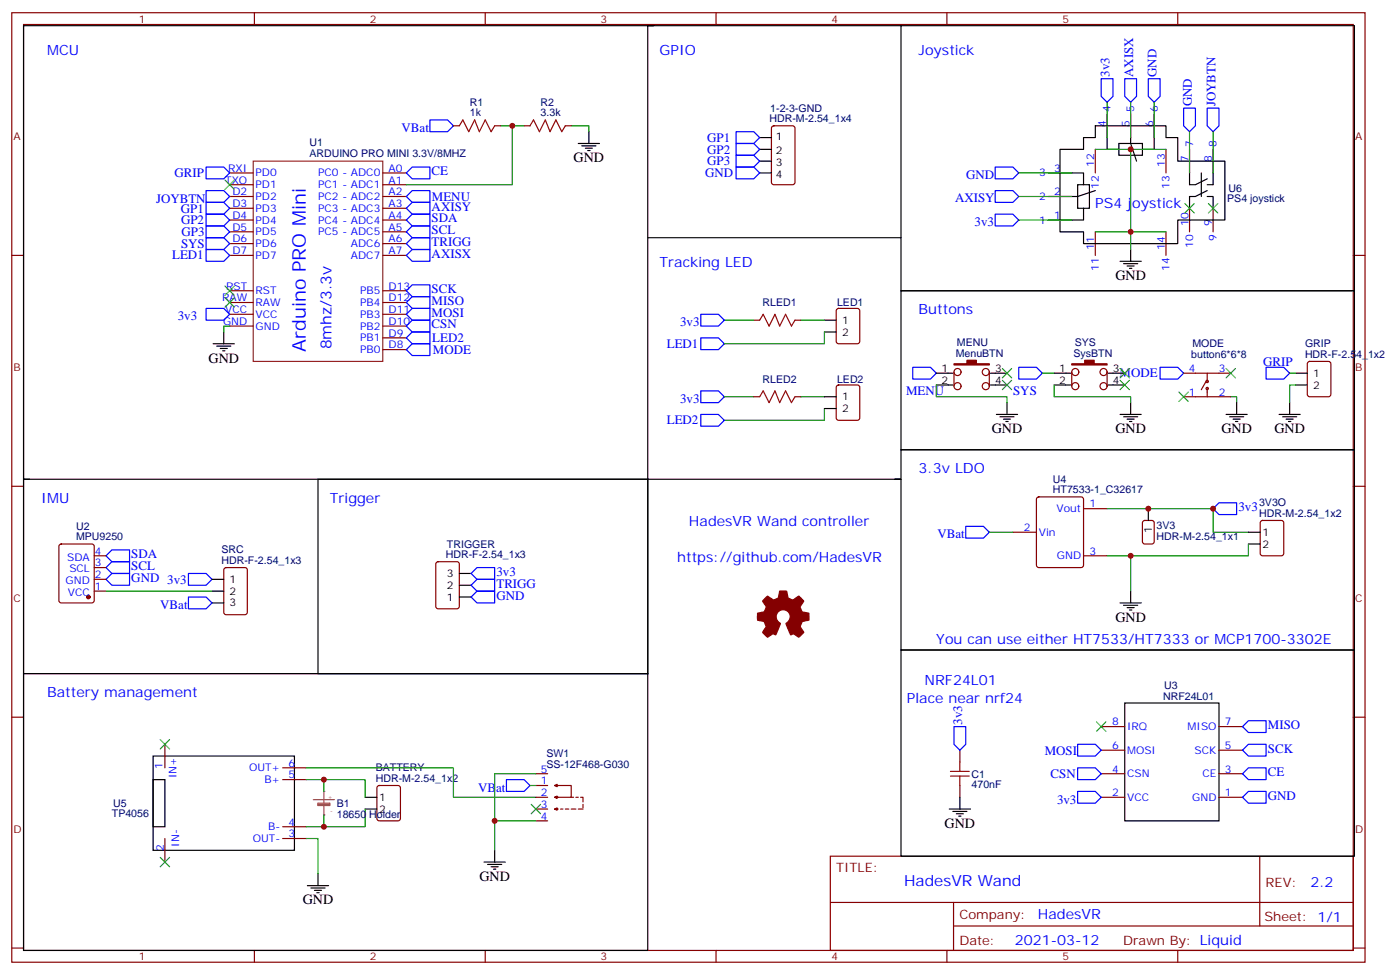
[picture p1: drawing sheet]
<svg xmlns="http://www.w3.org/2000/svg" width="419mm" height="292mm" viewBox="0 0 419 292" stroke-linecap="round" stroke-linejoin="round" font-family="sans-serif">
<g fill="none" stroke="#870000" stroke-width=".35">
<path d="M3.5 3.8h405.4v284.3h-405.4zM7.1 7.3h398.2v277.3h-398.2zM76.2 3.8v3.5M145.3 3.8v3.5M214.5 3.8v3.5M283.6 3.8v3.5M352.8 3.8v3.5M135.8 37.7h1.8M148.2 37.7h1.7M157 37.7h1.7M169.3 37.7h1.8M231.3 37.9l.5-.2h5.6l.7 .4v16.5l-.4 .7h-5.9l-.7-.4v-16.5z"/>
<path d="M331.6 34.1v7.1M338.7 34.1v7.1M345.7 34.1v7.1M314 58.8h7M314 51.8h7M328.1 44.7v7.1M349.2 44.7v7.1M356.3 44.7v7.1M363.4 44.7v7.1M3.5 76.5h3.6M314 65.9h7M328.1 69.4v7.1"/>
<path d="M349.2 69.4v7.1M356.3 62.4v7M363.4 62.4v7M405.3 76.5h3.6M225.8 95.9h1.7M238.1 95.9h1.8M250.7 92.6l.5-.2h5.6l.7 .4v9.4l-.4 .7h-5.9l-.7-.4v-9.4zM354.5 111.8h14.2M354.5 118.8h14.2M361.2 114.2l-1.4 2.5M361.6 111.8v2.4M361.6 116.3v2.5"/>
<path d="M391.8 108.4l.5-.2h5.6l.7 .5v9.4l-.4 .7h-5.9l-.7-.4v-9.5zM3.5 145.6h3.6M303.4 159.4h7M310.7 149l.4-.2h12.7l.7 .4 .1 20.1-.5 .6-13 .1-.6-.5-.1-20zM324.6 152.3h7M405.3 145.6h3.6M17.9 163.1l.4-.2h9.2l.7 .4v16.5l-.4 .7-9.5 .1-.6-.5-.1-16.5zM28.2 177h3.5M28.2 173.5h3.5M28.2 170h3.5M28.2 166.4h3.5M130.8 168.4l.4-.2h5.7l.6 .4 .1 13-.5 .7h-5.9l-.6-.4-.1-13z"/>
<path d="M324.6 166.4h7M3.5 214.8h3.6M329.8 217.6h7.1M365.1 217.6h7.1M405.3 214.8h3.6M49.4 222.9v7M84.7 233.5h7M84.7 229.9h7M113.1 235.4l.5-.2h5.6l.7 .5v9.4l-.4 .7h-5.9l-.7-.4v-9.5zM287.5 224.6v3.6M287.5 235.2v3.6M329.8 238.8h7.1"/>
<path d="M329.8 231.7h7.1M329.8 224.6h7.1M365.1 238.8h7.1M365.1 231.7h7.1M365.1 224.6h7.1M49.4 251.1v7.1M84.7 247.6h7M84.7 251.1h7M248.7 256.4h156.6v28.2h-156.6zM377.3 256.4v20.9M248.7 270.2h156.5M285.6 277.3h119.6"/>
<path d="M285.6 270.2v14.2M3.5 283.9h3.6M76.2 284.6v3.5M145.3 284.6v3.5M214.5 284.6v3.5M283.6 284.6v3.5M352.8 284.6v3.5M405.3 283.9h3.6"/>
<circle cx="361.6" cy="114.2" r=".35"/>
<circle cx="361.6" cy="116.3" r=".35"/>
</g>
<g fill="none" stroke="#000" stroke-width=".35">
<path d="M195.8 7.7h-1.8h75.9M269.9 7.7h135.8v79.4h-135.8zM176.4 39.4v3.6M173.2 43h6.4M174.3 43.7h4.2M175.3 44.4h2.1M176 45.1h.7M227.5 41.2h3.6M227.5 44.7h3.6M227.5 48.3h3.6M227.5 51.8h3.6M317.5 44.7h7.1v-3.5h3.5v-3.5h21.1v3.5h3.6v7.1h14.1v17.6h-14.1v7.1h-28.2v-3.6h-7.1z"/>
<path d="M321 51.8h3.6v3.5M322.8 55.3h3.5v7.1h-3.5zM328.1 57.1l-5.3 1.7h-1.8M331.6 41.2v3.5h3.5M335.1 43h7.1v3.5h-7.1zM338.7 41.2v1.8l1.7 5.3M345.7 41.2v3.5h-3.5M356.3 51.8v3.5h1.8l3.5-1.7M359.8 51.8v7M361.6 58.8h1.8v3.6M361.6 57.1l-3.5 1.7h-1.8v3.6M363.4 51.8v3.5h-1.8"/>
<path d="M324.6 62.4v3.5h-3.6M246.9 95.9h3.6M246.9 99.4h3.6M269.9 87.1h135.8v47.6h-135.8zM388.1 111.8h3.5M388.1 115.3h3.5M269.9 134.7h135.8v60h-135.8zM298.4 124.1h6.4M299.5 124.8h4.2M300.6 125.5h2.1M301.3 126.2h.7M301.6 120.6v3.5"/>
<path d="M335.5 124.1h6.3M336.5 124.8h4.3M337.6 125.5h2.1M338.3 126.2h.7M338.7 120.6v3.5M367.2 124.1h6.4M368.3 124.8h4.2M369.4 125.5h2.1M370.1 126.2h.7M370.4 120.6v3.5M383.1 124.1h6.4M384.2 124.8h4.2"/>
<path d="M385.2 125.5h2.1M385.9 126.2h.7M386.3 120.6v3.5M7.1 143.5h186.9v58.2h-186.9zM95.2 143.5h98.8v58.2h-98.8zM137.6 171.7h3.5M137.6 178.8h3.5M137.6 175.3h3.5M338.7 177v3.6M269.9 194.7h135.8v61.7h-135.8zM335.5 180.6h6.3M336.5 181.3h4.3"/>
<path d="M337.6 182h2.1M338.3 182.7h.7M7.1 201.7h186.9v82.9h-186.9zM336.9 210.5h28.2v35.3h-28.2zM45.9 226.4h42.3v28.2h-42.3zM45.9 233.5h3.5v14.1h-3.5zM109.4 238.8h3.5M287.5 238.8v3.5M109.4 242.3h3.5M145 258.2h6.3M146 258.9h4.3M147.1 259.6h2.1"/>
<path d="M148.2 254.6v3.6M284.3 242.3h6.4M285.4 243h4.2M286.5 243.7h2.1M287.2 244.4h.7M92.1 265.2h6.3M93.1 265.9h4.3M94.2 266.6h2.1M94.9 267.3h.7M95.2 261.7v3.5M147.8 260.3h.7"/>
</g>
<path d="M229.5 178.8l.4-.3 .9 .6a1.47 1.47 0 0 0 1.6 .4 1.47 1.47 0 0 0 .9-1.5l.2-1h1.8a1.44 1.44 0 0 1 .6 1.5l.2 .6 1.4 .6 1.8-1.2 1.4 1.5-.5 .9a1.04 1.04 0 0 0-.2 1.7l.2 .6 2.1 .4v2.1l-1 .2a1.11 1.11 0 0 0-1.4 1.2l-.2 .6 .2 .2a1.84 1.84 0 0 1 .7 1.6l-1.3 1.3-1.2-.7a.85 .85 0 0 0-1.3 0l-1.4-3.3a2.25 2.25 0 0 0 1.2-2.4 2.25 2.25 0 0 0-2-1.8 2.15 2.15 0 0 0-2.1 1.7 2.15 2.15 0 0 0 1.3 2.4l-1.3 3.1a.55 .55 0 0 1-.5 .3 .55 .55 0 0 1-.5-.3l-1.6 1-.8-.7a.83 .83 0 0 1-.7-.8 .83 .83 0 0 1 .6-.8l.5-.8-.3-.8a.98 .98 0 0 0-1.3-1l-1-.2v-2.1l.6-.1a1.54 1.54 0 0 0 1.7-1 1.04 1.04 0 0 0-.2-1.7l-.6-.8z" fill="#850000" stroke="#850000" stroke-width=".35"/>
<g fill="none" stroke="#008700" stroke-width=".35">
<path d="M149.9 37.7h7.1M171.1 37.7h5.3v1.7M331.6 30.6v10.6M338.7 30.6v10.6M345.7 30.6v10.6M356.3 39.4v12.4M363.4 39.4v12.4M305.2 51.8h15.8M305.2 58.8h15.8M305.2 65.9h15.8M217 95.9h8.8M239.9 95.9h7"/>
<path d="M246.9 99.4v3.5h-29.9M368.7 118.8h1.7v1.8M386.3 111.8h1.8M388.1 115.3h-1.8v5.3M296.3 159.4h7.1M331.6 152.3h31.8v7.1h10.5M331.6 166.4h7.1v10.6M91.7 233.5h17.7v5.3M91.7 251.1h3.5v10.6M109.4 242.3v5.3h-17.7"/>
</g>
<g fill="none" stroke="#00f" stroke-width=".35">
<path d="M128.8 35.9h5.3l1.7 1.8-1.7 1.7h-5.3zM220.5 39.4h5.3l1.7 1.8-1.7 1.8h-5.3zM329.8 23.6h3.6v5.3l-1.8 1.7-1.8-1.7zM336.9 23.6h3.5v5.3l-1.7 1.7-1.8-1.7zM344 23.6h3.5v5.3l-1.8 1.7-1.7-1.7zM354.5 32.4h3.6v5.3l-1.8 1.7-1.8-1.7zM361.6 32.4h3.5v5.3l-1.7 1.7-1.8-1.7zM220.5 43h5.3l1.7 1.7-1.7 1.8h-5.3zM220.5 46.5h5.3l1.7 1.8-1.7 1.7h-5.3zM298.1 50h5.3l1.8 1.8-1.8 1.8h-5.3zM298.1 57.1h5.3l1.8 1.7-1.8 1.8h-5.3zM298.1 64.1h5.3l1.8 1.8-1.8 1.8h-5.3z"/>
<path d="M209.9 94.1h5.3l1.8 1.8-1.8 1.7h-5.3zM209.9 101.2h5.3l1.8 1.7-1.8 1.8h-5.3zM273.4 110h5.3l1.8 1.8-1.8 1.7h-5.3zM305.2 110h5.2l1.8 1.8-1.8 1.7h-5.2zM347.5 110h5.3l1.7 1.8-1.7 1.7h-5.3zM379.2 110h5.3l1.8 1.8-1.8 1.7h-5.3zM289.3 157.6h5.3l1.7 1.8-1.7 1.7h-5.3zM363.4 152.3l1.7-1.7h5.3v3.5h-5.3zM31.7 173.5l1.8-1.8h5.3v3.6h-5.3zM33.5 168.2h5.3v3.5h-5.3l-1.8-1.7zM33.5 164.7h5.3v3.5h-5.3l-1.8-1.8zM56.4 171.7h5.3l1.8 1.8-1.8 1.8h-5.3z"/>
<path d="M141.1 171.7l1.8-1.7h5.3v3.5h-5.3zM141.1 178.8l1.8-1.8h5.3v3.6h-5.3zM141.1 175.3l1.8-1.8h5.3v3.5h-5.3zM285.8 217.6h3.5v5.3l-1.8 1.7-1.7-1.7zM372.2 217.6l1.7-1.8h5.3v3.6h-5.3zM151.7 233.5h5.3l1.7 1.7-1.7 1.8h-5.3zM322.8 237h5.3l1.7 1.8-1.7 1.7h-5.3zM322.8 229.9h5.3l1.7 1.8-1.7 1.8h-5.3zM322.8 222.9h5.3l1.7 1.7-1.7 1.8h-5.3zM372.2 224.6l1.7-1.7h5.3v3.5h-5.3zM372.2 231.7l1.7-1.8h5.3v3.6h-5.3zM372.2 238.8l1.7-1.8h5.3v3.5h-5.3z"/>
</g>
<circle cx="26.5" cy="178.8" r=".53" fill="#870000" stroke="#870000" stroke-width=".35"/>
<path d="M137.6 37.7l1-1.8 1.8 3.5 1.8-3.5 1.4 3.5 1.7-3.5 1.8 3.5 1.1-1.7M158.7 37.7l1.1-1.8 1.8 3.5 1.7-3.5 1.4 3.5 1.8-3.5 1.8 3.5 1-1.7M227.5 95.9l1.1-1.8 1.8 3.5 1.7-3.5 1.4 3.5 1.8-3.5 1.8 3.5 1-1.7M284.7 232.4h5.6M284.7 231h5.6M287.5 228.2v2.8M287.5 232.4v2.8" fill="none" stroke="#a10000" stroke-width=".35"/>
<path d="M93.8 239.5h6.4M95.2 240.9h3.6M95.2 240.5h3.6v.7h-3.6z" fill="none" stroke="#a64a4a" stroke-width=".35"/>
<g fill="#a64a4a">
<circle cx="97" cy="237" r=".18"/>
<circle cx="97" cy="244.1" r=".18"/>
</g>
<path d="M97 237v3.5M97 241.4v2.7" fill="none" stroke="#a64a4a" stroke-width=".35"/>
<g fill="none" stroke="#008700" stroke-width=".35">
<path d="M153.5 37.7v17.6h-31.8M328.1 44.7h21.1M338.7 44.7v30M328.1 69.4h21.1M68.8 97.6h-1.8v1.8M217 118.8h8.8M239.9 118.8h7M280.5 115.3v3.5h21.1v1.8M312.2 111.8h3.5M315.7 115.3v3.5h23v1.8M246.9 122.3v3.6h-29.9M31.7 177h31.8"/>
<path d="M373.9 162.9v3.5h-35.2M91.7 229.9h44.1v8.9h24.7M97 233.5v3.5M158.7 235.2h1.8M160.5 231.7h-12.3v14.1M97 244.1v3.5M160.5 245.8h-12.3v8.8"/>
</g>
<g fill="none" stroke="#000" stroke-width=".35">
<path d="M194 71.2h75.9M335.5 78.2h6.3M336.5 79h4.3M337.6 79.7h2.1M338.7 74.7v3.5M67 99.4v3.5M338.3 80.4h.7M63.9 102.9h6.3M64.9 103.6h4.2M66 104.4h2.1M66.7 105.1h.7M246.9 118.8h3.6"/>
<path d="M280.5 111.8h4.9M280.5 115.3h4.9M296.7 111.8h4.9M296.7 115.3h4.9M315.7 111.8h5M315.7 115.3h5M332 111.8h4.9M332 115.3h4.9M246.9 122.3h3.6M8.8 143.5h-1.7v-135.8h186.9v135.8h75.9h-1.8M344 152.3v3.6M373.9 159.4h3.6"/>
<path d="M63.5 173.5h3.5M63.5 177h3.5M373.9 162.9h3.6M63.5 180.6h3.5"/>
</g>
<g fill="none" stroke="#00f" stroke-width=".35">
<path d="M61.7 57.1h5.3l1.8 1.7-1.8 1.8h-5.3zM61.7 50h5.3l1.8 1.8-1.8 1.8h-5.3zM121.7 51.8l1.8-1.8h5.3v3.6h-5.3zM121.7 58.8l1.8-1.7h5.3v3.5h-5.3zM220.5 50h5.3l1.7 1.8-1.7 1.8h-5.3zM61.7 60.6h5.3l1.8 1.8-1.8 1.7h-5.3zM61.7 71.2h5.3l1.8 1.8-1.8 1.7h-5.3zM61.7 64.1h5.3l1.8 1.8-1.8 1.8h-5.3zM61.7 67.7h5.3l1.8 1.7-1.8 1.8h-5.3zM61.7 74.7h5.3l1.8 1.8-1.8 1.7h-5.3zM121.7 73l1.8-1.8h5.3v3.5h-5.3zM121.7 65.9l1.8-1.8h5.3v3.6h-5.3z"/>
<path d="M121.7 69.4l1.8-1.7h5.3v3.5h-5.3zM121.7 62.4l1.8-1.8h5.3v3.5h-5.3zM121.7 76.5l1.8-1.8h5.3v3.5h-5.3zM61.7 92.4h5.3l1.8 1.7-1.8 1.8h-5.3zM121.7 97.6l1.8-1.7h5.3v3.5h-5.3zM121.7 94.1l1.8-1.7h5.3v3.5h-5.3zM121.7 90.6l1.8-1.8h5.3v3.6h-5.3zM121.7 87.1l1.8-1.8h5.3v3.5h-5.3zM121.7 104.7l1.8-1.8h5.3v3.6h-5.3zM121.7 101.2l1.8-1.8h5.3v3.5h-5.3zM209.9 117.1h5.3l1.8 1.7-1.8 1.8h-5.3zM209.9 124.1h5.3l1.8 1.8-1.8 1.7h-5.3z"/>
<path d="M56.4 178.8h5.3l1.8 1.8-1.8 1.7h-5.3z"/>
</g>
<g fill="#870000" stroke="#870000" stroke-width=".35">
<path d="M321 108.9h3.9v-1h2.8v1h3.9v.4h-10.6z"/>
<path d="M285.8 108.9h3.8v-1h2.9v1h3.8v.4h-10.5z"/>
</g>
<g fill="none" stroke="#870000" stroke-width=".35">
<path d="M68.8 55.3h7M68.8 51.8h7M68.8 58.8h7M114.7 55.3h7M114.7 51.8h7M114.7 58.8h7M68.8 62.4h7M68.8 65.9h7M68.8 69.4h7M68.8 73h7M68.8 76.5h7M114.7 62.4h7"/>
<path d="M114.7 65.9h7M114.7 69.4h7M114.7 73h7M114.7 76.5h7M68.8 87.1h7M68.8 97.6h7M68.8 94.1h7M68.8 90.6h7M114.7 87.1h7M114.7 97.6h7M114.7 94.1h7M114.7 90.6h7"/>
<path d="M114.7 104.7h7M114.7 101.2h7M225.8 118.8h1.7M238.1 118.8h1.8M250.7 115.5l.5-.2h5.6l.7 .4v9.5l-.4 .6-5.9 .1-.7-.5v-9.4zM285.8 111.4v4.2M296.3 111.4v4.2M321 111.4v4.2M331.6 111.4v4.2M342.4 156.1l.5-.2h2.1l.7 .4v5.9l-.4 .7h-2.4l-.7-.4v-5.9zM377.7 156.1l.5-.2h5.6l.7 .4v9.4l-.4 .7h-5.9l-.7-.4v-9.4zM67.3 170.2l.4-.2h5.7l.6 .4 .1 13-.5 .6-5.9 .1-.6-.5-.1-12.9z"/>
<path d="M160.5 238.8h3.5M160.5 235.2h3.5M160.5 231.7h3.5M167.2 235.2h-1l.7-.3v.7l-.7-.4h4.9v3.6h-4.9l.7 .3v-.7l-.7 .4h1M171.1 238.8h.7M172.5 238.8h.7M173.9 238.8h.7v1.4M160.5 242.3h3.5M160.5 245.8h3.5M166.2 242.3l.7 .3v-.7l-.7 .4h1M167.9 242.3h.7M169.3 242.3h1.1"/>
<path d="M171.1 242.3h1.4M173.2 242.3h1.4M174.6 240.9v1"/>
<circle cx="286.8" cy="111.4" r="1.06"/>
<circle cx="286.8" cy="115.6" r="1.06"/>
<circle cx="295.3" cy="111.4" r="1.06"/>
<circle cx="295.3" cy="115.6" r="1.06"/>
<circle cx="322.1" cy="111.4" r="1.06"/>
<circle cx="322.1" cy="115.6" r="1.06"/>
<circle cx="330.6" cy="111.4" r="1.06"/>
<circle cx="330.6" cy="115.6" r="1.06"/>
</g>
<path d="M75.8 48.3h38.9v59.9h-38.9z" fill="none" stroke="#8c2424" stroke-width=".35"/>
<path d="M227.5 118.8l1.1-1.7 1.8 3.5 1.7-3.5 1.4 3.5 1.8-3.5 1.8 3.5 1-1.8" fill="none" stroke="#a10000" stroke-width=".35"/>
<g fill="none" stroke="#3c3" stroke-width=".35">
<path d="M67.4 53.9l2.8 2.8M70.2 53.9l-2.8 2.8M354.9 61l2.8 2.8M357.7 61l-2.8 2.8M361.9 61l2.9 2.8M364.8 61l-2.9 2.8M67.4 85.7l2.8 2.8M67.4 89.2l2.8 2.8M70.2 85.7l-2.8 2.8M70.2 89.2l-2.8 2.8M300.2 113.9l2.8 2.8M300.2 110.3l2.8 2.9"/>
<path d="M303 113.9l-2.8 2.8M303 110.3l-2.8 2.9M335.5 113.9l2.8 2.8M335.5 110.3l2.8 2.9M338.3 113.9l-2.8 2.8M338.3 110.3l-2.8 2.9M353.1 117.4l2.9 2.8M356 117.4l-2.9 2.8M367.2 110.3l2.9 2.9M370.1 110.3l-2.9 2.9M328.4 216.2l2.9 2.8M331.3 216.2l-2.9 2.8"/>
<path d="M48 221.5l2.8 2.8M50.8 221.5l-2.8 2.8M48 256.8l2.8 2.8M50.8 256.8l-2.8 2.8M159.1 240.9l2.8 2.8M161.9 240.9l-2.8 2.8"/>
</g>
<g fill="#c00">
<circle cx="97" cy="233.5" r=".88"/>
<circle cx="97" cy="247.6" r=".88"/>
<circle cx="338.7" cy="44.7" r=".88"/>
<circle cx="338.7" cy="69.4" r=".88"/>
<circle cx="153.5" cy="37.7" r=".88"/>
<circle cx="344" cy="152.3" r=".88"/>
<circle cx="338.7" cy="166.4" r=".88"/>
<circle cx="363.4" cy="152.3" r=".88"/>
<circle cx="148.2" cy="245.8" r=".88"/>
</g>
<text font-size="5.6" fill="#00f" x="91.6" y="105.3" transform="rotate(-90 91.6 105.3)">Arduino PRO Mini</text>
<g font-size="4.6" fill="#00f">
<text x="99.3" y="104.6" transform="rotate(-90 99.3 104.6)">8mhz/3.3v</text>
<text x="270.8" y="265.4">HadesVR Wand</text>
</g>
<g font-size="4.2" fill="#00f">
<text x="14.1" y="16.5">MCU</text>
<text x="197.6" y="16.5">GPIO</text>
<text x="275.2" y="16.5">Joystick</text>
<text x="328.1" y="62.4">PS4 joystick</text>
<text x="197.6" y="80">Tracking LED</text>
<text x="275.2" y="94.1">Buttons</text>
<text x="275.2" y="141.7">3.3v LDO</text>
<text x="12.3" y="150.6">IMU</text>
<text x="98.8" y="150.6">Trigger</text>
<text x="206.4" y="157.6">HadesVR Wand controller</text>
<text x="202.8" y="168.2">https://github.com/HadesVR</text>
<text x="280.5" y="192.9">You can use either HT7533/HT7333 or MCP1700-3302E</text>
<text x="14.1" y="208.8">Battery management</text>
<text x="276.9" y="205.2">NRF24L01</text>
<text x="271.6" y="210.5">Place near nrf24</text>
<text x="392.5" y="265.7">2.2</text>
<text x="310.9" y="275.2">HadesVR</text>
<text x="304" y="283">2021-03-12</text>
</g>
<g font-size="4.2">
<text x="171.8" y="48.6">GND</text>
<text x="334.1" y="83.9">GND</text>
<text x="62.4" y="108.6">GND</text>
<text x="297" y="129.8">GND</text>
<text x="334.1" y="129.8">GND</text>
<text x="365.8" y="129.8">GND</text>
<text x="381.7" y="129.8">GND</text>
<text x="334.1" y="186.2">GND</text>
<text x="282.9" y="247.9">GND</text>
<text x="143.6" y="263.8">GND</text>
<text x="90.7" y="270.9">GND</text>
</g>
<g font-size="3.9" fill="#00f">
<text x="332.3" y="23" transform="rotate(-90 332.3 23)">3v3</text>
<text x="339.4" y="23" transform="rotate(-90 339.4 23)">AXISX</text>
<text x="346.4" y="23" transform="rotate(-90 346.4 23)">GND</text>
<text x="357" y="31.9" transform="rotate(-90 357 31.9)">GND</text>
<text x="364.1" y="31.9" transform="rotate(-90 364.1 31.9)">JOYBTN</text>
<text x="120.3" y="39.6">VBat</text>
<text x="211.9" y="42.5">GP1</text>
<text x="211.9" y="46">GP2</text>
<text x="52.3" y="53">GRIP</text>
<text x="129.3" y="52.5">CE</text>
<text x="211.2" y="53">GND</text>
<text x="211.9" y="49.5">GP3</text>
<text x="289.4" y="53.6">GND</text>
<text x="46.7" y="60.7">JOYBTN</text>
<text x="54.2" y="63.7">GP1</text>
<text x="129.3" y="63.1">AXISY</text>
<text x="129.4" y="60.1">MENU</text>
<text x="286.1" y="60.6">AXISY</text>
<text x="54.2" y="67.2">GP2</text>
<text x="54.4" y="70.6">GP3</text>
<text x="129.3" y="66.6">SDA</text>
<text x="129.3" y="70.1">SCL</text>
<text x="291.9" y="67.7">3v3</text>
<text x="51.6" y="77.7">LED1</text>
<text x="54.2" y="74.2">SYS</text>
<text x="129.3" y="73.7">TRIGG</text>
<text x="129.3" y="77.2">AXISX</text>
<text x="129.3" y="87.8">SCK</text>
<text x="53.3" y="96">3v3</text>
<text x="129.3" y="94.8">MOSI</text>
<text x="129.3" y="91.3">MISO</text>
<text x="129.3" y="98.4">CSN</text>
<text x="203.7" y="97.6">3v3</text>
<text x="129.5" y="102.4">LED2</text>
<text x="129.6" y="106">MODE</text>
<text x="199.7" y="104.1">LED1</text>
<text x="335.4" y="112.9">MODE</text>
<text x="378.4" y="109.5">GRIP</text>
<text x="271.4" y="118.3">MENU</text>
<text x="303.5" y="118.3">SYS</text>
<text x="203.7" y="120.6">3v3</text>
<text x="199.7" y="127">LED2</text>
<text x="370.9" y="153">3v3</text>
<text x="280.8" y="161.1">VBat</text>
<text x="39.3" y="167.1">SDA</text>
<text x="39.3" y="170.7">SCL</text>
<text x="148.7" y="172.5">3v3</text>
<text x="39.3" y="174.2">GND 3v3</text>
<text x="148.7" y="179.6">GND</text>
<text x="148.7" y="176">TRIGG</text>
<text x="48" y="182.4">VBat</text>
<text x="288.2" y="217.1" transform="rotate(-90 288.2 217.1)">3v3</text>
<text x="379.8" y="218.3">MISO</text>
<text x="312.9" y="226">MOSI</text>
<text x="379.8" y="225.4">SCK</text>
<text x="314.7" y="233">CSN</text>
<text x="379.8" y="232.4">CE</text>
<text x="143.2" y="237.1">VBat</text>
<text x="379.8" y="239.5">GND</text>
<text x="316.6" y="240.7">3v3</text>
</g>
<g font-size="3.9" fill="#800">
<text x="250.5" y="261">TITLE:</text>
<text x="379.1" y="265.7">REV:</text>
<text x="287.4" y="275.2">Company:</text>
<text x="378.7" y="275.8">Sheet: 1/1</text>
<text x="287.4" y="282.9">Date:</text>
<text x="336.4" y="282.9">Drawn By: Liquid</text>
</g>
<g font-size="3.2" fill="#800">
<text x="41.6" y="6.8">1</text>
<text x="110.8" y="6.8">2</text>
<text x="179.9" y="6.8">3</text>
<text x="249.1" y="6.8">4</text>
<text x="318.2" y="6.8">5</text>
<text x="4.1" y="41.9">A</text>
<text x="405.9" y="41.9">A</text>
<text x="4.1" y="111.1">B</text>
<text x="405.9" y="111.1">B</text>
<text x="4.1" y="180.2">C</text>
<text x="405.9" y="180.2">C</text>
<text x="4.1" y="249.3">D</text>
<text x="405.9" y="249.3">D</text>
<text x="41.6" y="287.6">1</text>
<text x="110.8" y="287.6">2</text>
<text x="179.9" y="287.6">3</text>
<text x="249.1" y="287.6">4</text>
<text x="318.2" y="287.6">5</text>
</g>
<g font-size="3.2" fill="#000080">
<text x="140.8" y="34.9">1k</text>
<text x="140.8" y="31.7">R1</text>
<text x="161.9" y="34.9">3.3k</text>
<text x="161.9" y="31.7">R2</text>
<text x="230.7" y="33.4">1-2-3-GND</text>
<text x="230.5" y="36.6">HDR-M-2.54_1x4</text>
<text x="92.7" y="47">ARDUINO PRO MINI 3.3V/8MHZ</text>
<text x="92.7" y="43.9">U1</text>
<text x="367.9" y="57.4">U6</text>
<text x="367.6" y="60.6">PS4 joystick</text>
<text x="228.4" y="91.7">RLED1</text>
<text x="250.7" y="91.7">LED1</text>
<text x="286.3" y="106.8">MenuBTN</text>
<text x="286.6" y="103.6">MENU</text>
<text x="321.6" y="106.8">SysBTN</text>
<text x="321.9" y="103.6">SYS</text>
<text x="356.8" y="107.2">button6*6*8</text>
<text x="357.2" y="104">MODE</text>
<text x="390.9" y="107.2">HDR-F-2.54_1x2</text>
<text x="390.9" y="104">GRIP</text>
<text x="228.4" y="114.7">RLED2</text>
<text x="250.7" y="114.7">LED2</text>
<text x="315.4" y="147.7">HT7533-1_C32617</text>
<text x="315.4" y="144.6">U4</text>
<text x="377.1" y="154.8">HDR-M-2.54_1x2</text>
<text x="377.1" y="151.6">3V3O</text>
<text x="22.8" y="161.9">MPU9250</text>
<text x="22.8" y="158.6">U2</text>
<text x="346.4" y="161.6">HDR-M-2.54_1x1</text>
<text x="346.4" y="158.4">3V3</text>
<text x="66.3" y="165.7">SRC</text>
<text x="133.5" y="167.1">HDR-F-2.54_1x3</text>
<text x="133.9" y="164">TRIGGER</text>
<text x="66.3" y="168.9">HDR-F-2.54_1x3</text>
<text x="348.4" y="209.5">NRF24L01</text>
<text x="348.7" y="206.3">U3</text>
<text x="163.7" y="226.8">SW1</text>
<text x="112.6" y="231">BATTERY</text>
<text x="163.7" y="229.9">SS-12F468-G030</text>
<text x="291" y="232.9">C1</text>
<text x="112.6" y="234.2">HDR-M-2.54_1x2</text>
<text x="291" y="236">470nF</text>
<text x="33.5" y="244.8">TP4056</text>
<text x="33.9" y="241.6">U5</text>
<text x="100.9" y="244.9">18650 Holder</text>
<text x="100.9" y="241.7">B1</text>
</g>
<g font-size="3.2" fill="#00f">
<text x="332.7" y="33.4" transform="rotate(-90 332.7 33.4)">4</text>
<text x="339.7" y="33.4" transform="rotate(-90 339.7 33.4)">5</text>
<text x="346.8" y="33.4" transform="rotate(-90 346.8 33.4)">6</text>
<text x="331.3" y="37.9" transform="rotate(-90 331.3 37.9)">4</text>
<text x="338.3" y="37.9" transform="rotate(-90 338.3 37.9)">5</text>
<text x="345.4" y="37.9" transform="rotate(-90 345.4 37.9)">6</text>
<text x="357.4" y="44" transform="rotate(-90 357.4 44)">7</text>
<text x="364.4" y="44" transform="rotate(-90 364.4 44)">8</text>
<text x="68.4" y="51.4">RXI</text>
<text x="76.6" y="52.8">PD0</text>
<text x="95.3" y="52.8">PC0 - ADC0</text>
<text x="116.4" y="51.4">A0</text>
<text x="311.2" y="52.8">3</text>
<text x="315.7" y="51.4">3</text>
<text x="327.7" y="50" transform="rotate(-90 327.7 50)">12</text>
<text x="348.9" y="50" transform="rotate(-90 348.9 50)">13</text>
<text x="356" y="48.5" transform="rotate(-90 356 48.5)">7</text>
<text x="363" y="48.5" transform="rotate(-90 363 48.5)">8</text>
<text x="67.5" y="55">TXO</text>
<text x="69.6" y="58.5">D2</text>
<text x="76.6" y="56.4">PD1</text>
<text x="76.6" y="59.9">PD2</text>
<text x="95.3" y="56.4">PC1 - ADC1</text>
<text x="95.3" y="59.9">PC2 - ADC2</text>
<text x="116.4" y="55">A1</text>
<text x="116.4" y="58.5">A2</text>
<text x="311.2" y="59.9">2</text>
<text x="315.7" y="58.5">2</text>
<text x="329.1" y="56.5" transform="rotate(-90 329.1 56.5)">12</text>
<text x="350.3" y="56.5" transform="rotate(-90 350.3 56.5)">13</text>
<text x="69.6" y="62">D3</text>
<text x="69.6" y="65.5">D4</text>
<text x="76.6" y="63.4">PD3</text>
<text x="95.3" y="63.4">PC3 - ADC3</text>
<text x="116.4" y="65.5">A4</text>
<text x="116.4" y="62">A3</text>
<text x="315.7" y="65.5">1</text>
<text x="69.6" y="69.1">D5</text>
<text x="76.6" y="67">PD4</text>
<text x="76.6" y="70.5">PD5</text>
<text x="95.3" y="67">PC4 - ADC4</text>
<text x="95.3" y="70.5">PC5 - ADC5</text>
<text x="116.4" y="69.1">A5</text>
<text x="311.2" y="67">1</text>
<text x="356" y="67.7" transform="rotate(-90 356 67.7)">10</text>
<text x="363" y="67.7" transform="rotate(-90 363 67.7)">9</text>
<text x="69.6" y="72.6">D6</text>
<text x="69.6" y="76.1">D7</text>
<text x="76.6" y="74">PD6</text>
<text x="76.6" y="77.5">PD7</text>
<text x="105.1" y="74">ADC6</text>
<text x="105.1" y="77.5">ADC7</text>
<text x="116.4" y="72.6">A6</text>
<text x="116.4" y="76.1">A7</text>
<text x="327.7" y="74.7" transform="rotate(-90 327.7 74.7)">11</text>
<text x="348.9" y="74.7" transform="rotate(-90 348.9 74.7)">14</text>
<text x="357.4" y="74.2" transform="rotate(-90 357.4 74.2)">10</text>
<text x="364.4" y="72.2" transform="rotate(-90 364.4 72.2)">9</text>
<text x="329.1" y="81.2" transform="rotate(-90 329.1 81.2)">11</text>
<text x="350.3" y="81.2" transform="rotate(-90 350.3 81.2)">14</text>
<text x="67.8" y="86.7">RST</text>
<text x="76.6" y="88.1">RST</text>
<text x="107.8" y="88.1">PB5</text>
<text x="116.4" y="86.7">D13</text>
<text x="66.6" y="90.2">RAW</text>
<text x="67.5" y="93.8">VCC</text>
<text x="76.6" y="95.2">VCC</text>
<text x="76.6" y="91.7">RAW</text>
<text x="107.8" y="95.2">PB3</text>
<text x="107.8" y="91.7">PB4</text>
<text x="116.4" y="93.8">D11</text>
<text x="116.4" y="90.2">D12</text>
<text x="66.8" y="97.3">GND</text>
<text x="76.6" y="98.7">GND</text>
<text x="107.8" y="98.7">PB2</text>
<text x="116.4" y="100.8">D9</text>
<text x="116.4" y="97.3">D10</text>
<text x="107.8" y="105.8">PB0</text>
<text x="107.8" y="102.2">PB1</text>
<text x="116.4" y="104.4">D8</text>
<text x="356.1" y="111.4">4</text>
<text x="365.1" y="111.4">3</text>
<text x="356.1" y="118.5">1</text>
<text x="365.1" y="118.5">2</text>
<text x="316.5" y="153.4">Vout</text>
<text x="326.3" y="152">1</text>
<text x="306.7" y="159">2</text>
<text x="311.1" y="160.4">Vin</text>
<text x="20.1" y="167.9">SDA</text>
<text x="28.4" y="166.1">4</text>
<text x="316.6" y="167.5">GND</text>
<text x="326.3" y="166.1">3</text>
<text x="20.8" y="171.4">SCL</text>
<text x="28.4" y="173.1">2</text>
<text x="28.4" y="169.6">3</text>
<text x="19.6" y="174.9">GND</text>
<text x="20.3" y="178.4">VCC</text>
<text x="28.4" y="176.7">1</text>
<text x="333.1" y="217.2">8</text>
<text x="337.6" y="218.7">IRQ</text>
<text x="355.7" y="218.7">MISO</text>
<text x="366.9" y="217.2">7</text>
<text x="333.1" y="224.3">6</text>
<text x="337.6" y="225.7">MOSI</text>
<text x="357.8" y="225.7">SCK</text>
<text x="366.9" y="224.3">5</text>
<text x="48.7" y="230.3" transform="rotate(-90 48.7 230.3)">1</text>
<text x="52.9" y="233.1" transform="rotate(-90 52.9 233.1)">IN+</text>
<text x="74.6" y="231">OUT+</text>
<text x="86.4" y="233.1">5</text>
<text x="86.4" y="229.6">6</text>
<text x="162" y="231.4">5</text>
<text x="333.1" y="231.4">4</text>
<text x="337.6" y="232.8">CSN</text>
<text x="360.2" y="232.8">CE</text>
<text x="366.9" y="231.4">3</text>
<text x="79.2" y="234.5">B+</text>
<text x="162" y="238.4">2</text>
<text x="162" y="234.9">1</text>
<text x="333.1" y="238.4">2</text>
<text x="337.6" y="239.8">VCC</text>
<text x="357.1" y="239.8">GND</text>
<text x="366.9" y="238.4">1</text>
<text x="162" y="241.9">3</text>
<text x="162" y="245.5">4</text>
<text x="80.3" y="248.6">B-</text>
<text x="86.4" y="247.2">4</text>
<text x="86.4" y="250.8">3</text>
<text x="49" y="254.9" transform="rotate(-90 49 254.9)">2</text>
<text x="53.6" y="253.6" transform="rotate(-90 53.6 253.6)">IN-</text>
<text x="75.7" y="252.2">OUT-</text>
</g>
<g font-size="3.2">
<text x="232.4" y="41.9">1</text>
<text x="232.4" y="46.1">2</text>
<text x="232.4" y="49.7">3</text>
<text x="232.4" y="53.2">4</text>
<text x="252.2" y="96.9">1</text>
<text x="252.2" y="100.5">2</text>
<text x="282" y="111.4">1</text>
<text x="298.1" y="111.4">3</text>
<text x="317.2" y="111.4">1</text>
<text x="333.4" y="111.4">3</text>
<text x="393.3" y="112.8">1</text>
<text x="252.2" y="119.9">1</text>
<text x="282" y="114.9">2</text>
<text x="298.1" y="114.9">4</text>
<text x="317.2" y="114.9">2</text>
<text x="333.4" y="114.9">4</text>
<text x="393.3" y="116.3">2</text>
<text x="252.2" y="123.4">2</text>
<text x="345" y="159.6" transform="rotate(-90 345 159.6)">1</text>
<text x="378.2" y="160.4">1</text>
<text x="378.2" y="164">2</text>
<text x="133.8" y="172.8">3</text>
<text x="68.8" y="174.6">1</text>
<text x="68.8" y="178.1">2</text>
<text x="133.8" y="179.8">1</text>
<text x="133.8" y="176.3">2</text>
<text x="68.8" y="181.6">3</text>
<text x="113.6" y="239.8">1</text>
<text x="113.6" y="243.3">2</text>
</g>
<g font-size="1.8" fill="#a54b4b">
<text x="98.2" y="239.2">+</text>
<text x="98.8" y="243.5">-</text>
</g>
</svg>
